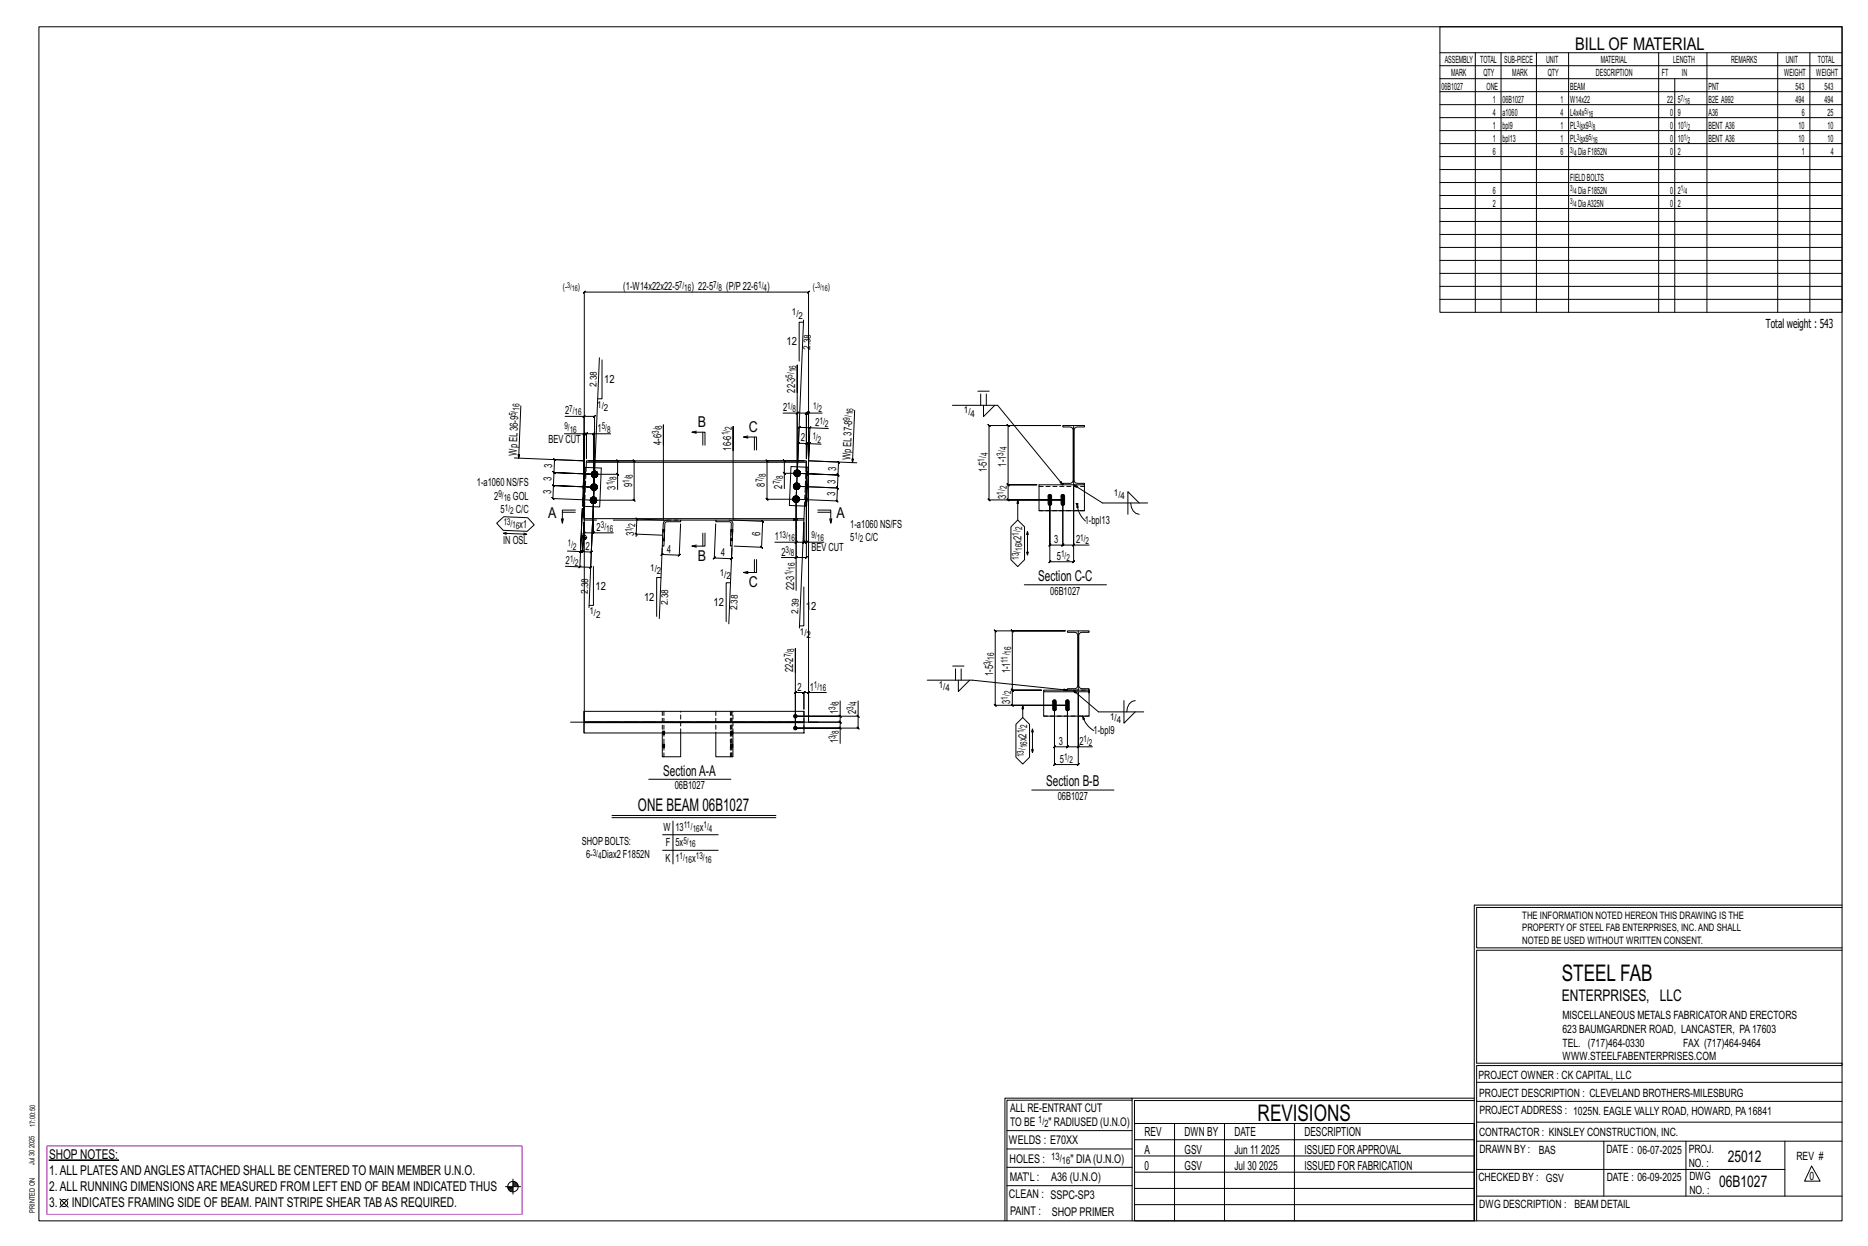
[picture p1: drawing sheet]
<svg xmlns="http://www.w3.org/2000/svg" width="914mm" height="610mm" viewBox="0 0 914 610" stroke-linecap="round" stroke-linejoin="round" font-family="sans-serif">
<g fill="#000" stroke="#000" stroke-width=".49">
<path d="M513 242h2v4a.9 .9 0 0 1-1 1 .9 .9 0 0 1-1-1zM520 242h1v4a.9 .9 0 0 1-1 1 .9 .9 0 0 1-1-1zM516 343h1v4a.9 .9 0 0 1-1 1 .9 .9 0 0 1-1-1zM522 343h1v4a.9 .9 0 0 1 0 1 .9 .9 0 0 1-1-1zM324 364v2zM24 568h34z"/>
<circle cx="389" cy="350" r=".9"/>
<circle cx="389" cy="356" r=".9"/>
</g>
<g fill="none" stroke="#000" stroke-width=".49">
<path d="M19 13h883v584h-883zM705 13h197v140h-197zM705 26h197M705 32h197M705 39h197M722 26v127M735 26v127M752 26v127M768 26v127M812 26v127M820 39v114M836 26v127"/>
<path d="M870 26v127M886 26v127M705 45h197M705 51h197M705 58h197M705 64h197M705 70h197M705 77h197M705 83h197M705 89h197M705 96h197M705 102h197"/>
<path d="M705 108h197M705 115h197M705 121h197M705 127h197M705 134h197M393 158h-2v19M393 157l-3 87M705 140h197M705 146h197M293 175l-5 122M295 176v19h-2M255 199l-1 25"/>
<path d="M390 192v-13v53M466 198h22l32 39-1-1 1 1h-11v13h22v-13M479 191h5M480 193v5M481 198v6l6-6M483 193v5M277 204h9v49v-41h-10M285 213l1-1zM285 204l1-1zM286 212h1v1l1-1h-1v12v-12v1l1-1h-1h4M286 204h5l1-1-1 1v28M291 212l-1 1z"/>
<path d="M299 212h-8v33l-20-1-1-1 1 1v-6l-1-1 1 1h20h-20l-1-1 1 1v-7l1 1-1-1 20 1-20-1 1 1-1-1v-6h1l-1-1v1h15l-34-1M325 218v-10v46M341 212l-2-1h6v7M341 211h-2M344 211v7M366 214h-2h6v6M366 213l-2 1M369 214v6M383 202h7v30M390 202h5l-1 1 1-1v22M391 202l-1 1zM396 218l1-1z"/>
<path d="M396 202l-1 1zM396 202h-1l-1 1 1-1v22M396 210l1-1zM396 217h-1h1l-1 1v-1v7M396 209h-5h1l-1 1v-1l-1 35v29h-7M402 202h-6v23M405 210l-9-1v16v-8h6M418 201l-1 25M484 208h35h-26l1 1-1-1v29l1 1-1-1h15h-15l1 1-1-1v8v-1l1 1h-1h27h-36h1l-1-1v1v-37l1 1zM520 208h11v1h-4l-1 1v25l1 1h4v1h-11v-1h4l1-1v-25l-1-1h-4zM286 229h1l-1 19h-1zM287 229h7v19h-8"/>
<path d="M287 226v3M287 225h108v1h-108zM289 238h1M290 232h.1M290 231v1M290 239v1M290 238l-1 1M290 238v-1l-1 1 1 1M290 233h.1M290 232v1M290 239l1 1M290 232v-1v1v1v-1"/>
<path d="M290 237h.1M290 233l1 1M290 231h.1M291 233h1M291 238l-2 32h1l-1 1v-1h-4l1-1-1 1 1-14-1 14 1-1-1 1h-1M291 237l-1 1M291 237h1v1M291 232h11v8M291 231h-1M291 231h1M291 232l-2 46 1-1-1 1-5-1M291 237l1 1v1"/>
<path d="M291 237h-1M291 231l2 1-1 1M292 239l-1 1v-1M292 231h-1M292 239h.1M292 233h-1M292 238l-1 1M292 237v1M292 232v1M292 232l-1 1M292 231v1M292 238h.1"/>
<path d="M292 231l1 1M302 232l1 1zM302 232v-7l1 1-1-1h-14h22l1 1-1-1v20v-1l1 1h-1h-19v16h9M359 220v-11v45l14 1 1 1-1-1v13l-1-1 1 1-14-1M383 231l1 1zM384 232v-7v1l-1-1h1h10h-19l1 1-1-1v19l1 1-1-1h15v45M388 238h1M389 237v1M389 232h.1M389 231v1M389 239h.1M389 238h.1"/>
<path d="M389 238v-1l-1 1 1 1v-1M389 233h1M389 239h1M389 231v-1v2v1v-1M389 237h.1M390 232v1M390 239h1M390 230h-1M390 233h1M390 236l-1 1M390 237h1M390 230v1"/>
<path d="M390 231l1-1v1M390 232h-6v7M390 237l1 1M391 237h-1M391 231l1 1M391 239h-1M391 230l-1 1M391 238v1M391 232v1h-1M391 238l-1 1M391 237v1M391 232h1l-1 1"/>
<path d="M391 232v1M391 230l1 1h-1M392 231v1M395 226v3M395 224v-7h1l-1 1v-1h-4v-1l-1 1h1l-1 15M395 229h1l-1 19h-1zM395 229l-8-1-1 19 8 1M396 225l14 1 1 1-1-1v6l1 1-1-1h-20h20l1 1-1-1v7l-1-1 1 1-20-1 20 1-1-1 1 1v6h-1l1 1v-1l-20-1M396 225l23 1M526 237l14 9h22M243 256l4-3h11l4 4-4 3-12-1zM275 254v2"/>
<path d="M275 251h7M282 250h-7v6l1-2M286 248v6M289 245h.1M289 244v1M289 246h1M290 244h-1v1v1l1-1M290 245l1 1M290 243l-1 1M290 246h1M291 243l-1 1M291 244v-1l1 1h-1"/>
<path d="M291 244l1 1M291 245l1 1h-1M291 245h1v1M292 245l-1 1M292 244h-1M292 244v1M300 254h27M325 259h.1M325 254h-13l-1-1 1 1-1 7M325 255l2-1h6v1h-6l-1 1-1 11h-1l1-11zM333 256v16v-1l-1 1h1l-9-1h1l-1 1v-1v-3M333 254h17"/>
<path d="M350 256v17h-1h1h8v1l1-1h-1v-5M350 254h7l2 1-1 12v-11l-1-1h-7zM358 259h.1M359 259h.1M388 244h1M388 254h.1M389 245v1M389 244l-1 1M389 244v-1l-1 1 1 1M389 245l1 1M389 243h.1M390 243l-1 1"/>
<path d="M390 243h1l-1 1M390 244v21h-11M390 243l1 1v1M390 254h.1M390 243h-1M390 245h1l-1 1v-1M391 245h.1M391 244l-1 1M391 243v1M391 244h.1M394 254l-3 53M394 254h-108h6"/>
<path d="M394 248v6h-37M400 250h7v6v-2M400 251h7M406 254l1 2M498 254l4 4v16l-4 3-3-3v-16zM498 245v9M527 246v1M527 247l1 1h-1zM527 247a12 12 0 0 0 4 8M527 247h1M553 246a5 5 0 0 0 5 6M558 246l-6-5v11"/>
<path d="M246 261h12l-2 1M248 260l-2 1h2M256 261h2M278 270h6l1-21-1 28h-7M283 278l1-1zM284 270l1-1zM284 263h3M285 262v1M286 262v1M286 263v1M287 263v1M287 263h.1"/>
<path d="M290 261l1-1zM290 277v19h-2M291 261h-5v-1l-1 1h1v-5v8M311 261l1 1zM324 267l-1 36M324 264v1M324 262l-13-1v2M325 265h.1M341 267h-2M344 261v6M345 261v6h-6l2 1M358 264h.1"/>
<path d="M358 267l-1 38M358 265h.1M366 280h-2M369 274v6M370 274v6h-6l2 1M390 265l-1 1 1-1zM390 265h4l-1 1 1-1v-9v9l-1 1 1-1h1M390 272l-1 1zM395 265l-1 1zM403 265h-8v-38v46v-1l-1 1h1h-5M502 262l1-2v2M503 260v12l-1-2"/>
<path d="M503 270v2M526 267v-1l-1 1zM526 267h-6l1-1-1 1v-22v22l1-1-1 1h-6v-1l-1 1h1v-22v30h-1l1-1v1h12h-1l1-1v1v-37v29h7M324 283h-3v19M358 285h-3v19M393 287v19h-2M501 286h41M487 308v1h34h-25l-1-1 1 1v29l-1-1 1 1h14h-14l-1-1 1 1v7h-1l1 1v-1h27h-36l1 1-1-1v-36h1zM523 309h10h-4l-1 2v24l1 2h4v1h-10v-1h4l1-2v-24l-1-2h-4zM389 329v-12v39v-17l1-1-1 1h5h-1l1-1v1v8v-8h-1l1-1v1h2M396 339v-1l-1 1zM405 339h-9v14"/>
<path d="M454 333h22l47 5h-12l22 1v-1v12h-22v-12M466 326h6M468 327v6M469 333v5l6-5M471 327v6M525 338l13 10h22M286 348v5M286 353v-210l1-1-1 1h110h-1l1-1v1v210M286 353h108v1h-108zM286 354v5h108v-5M324 359v11h9v-11M350 359v11h9v-11"/>
<path d="M394 353v-5h-108v11M396 353h15l1 1-1-1v3M411 350l1 1zM411 356l1 1zM411 343v7h-22h31v-7M411 350v3l1 1-1-1h-15M420 350l1 1zM420 350v6l1 1-1-1h-31h22v8M497 354l4-3 3 3v16l-3 4-4-4zM501 345v6M505 358v-1l1 1M505 357v11l1-1"/>
<path d="M530 350l1 2h-1zM530 350a12 12 0 0 0 5 7M550 343v11l6-6M556 343a5 5 0 0 0-4 5M505 367v1M528 365l-1 1zM528 365h-5l-1 1 1-1v-20v20l-1 1 1-1h-7h1l-1 1v-1v-20v29v1l1-1h-1h12l-1 1 1-1v-35v26h7M300 399h80M318 381h40M505 387h40M300 400h80M324 408h28"/>
<path d="M324 416h28M329 402v21M722 443v154M722 443h180M902 444h-179v20h179M902 465h-179v55h179v1h-179v76M554 538h-61v59M554 537h168M722 538h-167v13M723 539h179M723 530h179M493 553h61"/>
<path d="M555 550h167v47h-167zM555 558h167M575 550v47M599 550v47M634 550v47M723 549h179M723 558h179M785 558v27M825 558v27M874 558v27M251 577v7M251 579h2"/>
<path d="M251 580h3M251 578h2M493 571h61M493 562h61M555 573h167M555 566h167M723 572h151M887 570l4 8h-8zM29 587l4 4M33 587l-4 4M247 581h8M249 581h2"/>
<path d="M249 582h2M250 583h1M492 597v-60h62v60M493 580h61M555 589h167M555 581h167M723 585h179"/>
<circle cx="286" cy="263" r="1.2"/>
<circle cx="31" cy="589" r="1.8"/>
<circle cx="251" cy="581" r="2.6"/>
</g>
<path d="M23 561h233v33h-233z" fill="none" stroke="#f0f" stroke-width=".5"/>
<g fill="none" stroke="#000" stroke-width=".49" stroke-dasharray="2 1.4">
<path d="M285 239h1zM285 239h.1M285 238l1 1M285 238h1M286 238h.1M286 237h.1M286 233h.1M286 233v-1M286 232v1M286 232h.1M286 231v1M286 231h.1"/>
<path d="M286 239l-1-1 1 1M287 229l-1 19M289 238v1zM289 238l1-1-1 1 1 2-1-2h1M289 238h.1M289 239l1 1zM289 239l1-1M289 238h1M289 232l1 1zM290 232v1zM290 232v-1v1v1v-1M290 231l-1 1z"/>
<path d="M290 233h.1M290 233v-1M290 231v1M290 237l-1 1zM290 240h.1M290 237h.1M290 239v1zM290 239v1M290 239h.1M290 238v-1M290 231h.1M290 233v1z"/>
<path d="M290 238v1zM290 240h2zM290 237h2zM290 238v-1l-1 1v1h1h-1h1M290 238h.1M290 232l1 1M290 232l1-1M290 240h1zM290 237h1zM290 232h.1M290 233h2zM290 231h2z"/>
<path d="M290 231v1v-1v2M290 232l1 1zM290 232l1-1zM290 239l1 1h-1h1h-1zM290 239h1zM290 238h1zM290 234h1zM290 231l1-1zM291 233v1l-1-1 1 1-1-1zM291 233h.1M291 231h.1M291 237h-1h1h-1h1"/>
<path d="M291 240h.1M291 239v1M291 239h.1M291 238h.1M291 237h.1M291 231h-1h1h-1h1M291 234h1zM291 234l1-1zM291 234l1-1M291 233h1M291 231h1h-1h1h-1zM291 230l1 1z"/>
<path d="M291 239h1M291 237l1 1M291 240l1-1zM291 240l1-1M291 237h1zM291 237h1M291 240h1zM291 233l1-1zM291 231l1 1zM291 231h1M291 238h1zM292 237v1z"/>
<path d="M292 238l-1 1zM292 233h.1M292 231h.1M292 234v-1zM292 239h.1M292 238v-1M292 232h.1M292 231l1 1zM292 239v-1M292 237v1v1M292 232v1M292 232v-1"/>
<path d="M292 233v-1M292 231v2M292 231h1zM292 238h.1M292 239v1zM292 238v2zM292 238v1zM292 231l1 1M293 233h-1zM293 231v1zM293 232l-1 1zM293 232v1z"/>
<path d="M388 238v1zM388 238h1zM388 238l1-1-1 1 1 1-1-1h1M388 237v1zM388 239h1zM389 238h.1M389 237v1M389 232h.1M389 232v-2v2v1v-1M389 231v1zM389 232v1zM389 231v1"/>
<path d="M389 237h-1zM389 239h.1M389 237v-1zM389 237h.1M389 238l1 1M389 238l1-1M389 230v1zM389 233h1zM389 230h1zM389 233h1M389 230h1M389 239h2z"/>
<path d="M389 237h2zM389 237l-1 1 1-1v1v1v-1v1M389 238l1 1zM389 238l1-1zM389 232l1 1M389 231h1M389 239h1zM389 236h1zM389 232h1zM389 233h2zM389 230h2zM390 231l-1-1v2v-1v1v1v-1v1l1-1"/>
<path d="M390 231l-1 1zM390 232h.1M390 231h.1M390 239h-1h1h-1zM390 239h.1M390 237h.1M390 233h.1M390 230h.1M390 236l-1 1 1-1-1 1h1M390 239h1zM390 239h1M390 236l1 1-1-1 1 1h-1z"/>
<path d="M390 236h1zM390 230v1M390 233h1zM390 233h1M390 232h1zM390 231h1zM390 230h1h-1h1v1zM390 230h1zM390 239l1-1zM390 237l1 1zM390 237h1M391 239h.1"/>
<path d="M391 237h.1M391 236v1zM391 233v-1M391 232h.1M391 231h.1M391 238h.1M391 237v1zM391 233h.1M391 230h.1M391 238v1M391 238v-1M391 231v1z"/>
<path d="M391 230l1 2zM391 239v-1M391 237v1M391 232h1l-1 1M391 231h1l-1-1M391 230v1l1 1M391 230l1 1zM391 237l1 1zM391 238v1zM392 238l-1 1zM392 231v1zM392 231v1"/>
<path d="M392 232l-1 1zM392 232h.1M395 238v-1M395 237h.1M395 231l1 1-1-1M395 231h1zM395 239h.1M395 238h.1M395 237v1M395 233h.1M396 232h-1M396 231h-1"/>
<path d="M396 231h.1M509 238h22M285 245h1zM285 245h.1M285 245h1M285 244h1M286 245h-1h1M289 245h.1M289 245l1-2-1 2 1 1-1-1M289 244v1zM289 245v1zM289 244v1"/>
<path d="M289 244h.1M289 246h1zM289 244l1-1zM289 246h1M289 244l1-1M290 245v1M290 244h.1M290 245h.1M290 246h1zM290 243h1zM290 244h-1v1v-1v1v1v-1v1l1-1M290 244v1z"/>
<path d="M290 246h1h-1h1h-1zM290 245l1 1zM290 244h1zM291 243h-1h1h-1l1 1M291 246h.1M291 246v-1zM291 244h.1M291 243v1zM291 243h.1M291 246v-1M291 245h.1M291 246h1z"/>
<path d="M291 246h1M291 243l1 1zM291 243l1 1M291 244v1zM291 243l1 2zM291 245h1v1M291 244h1M292 246v-1M292 244h-1l1 1M292 244h.1M292 244v1zM292 244v1"/>
<path d="M292 245v1zM292 245l-1 1zM292 245h.1M325 260h.1M325 259h.1M327 254h6M359 260l-1-1M359 259h-1M359 259h.1M388 244v1zM388 244l1-1-1 1 1 2-1-2h1M388 244h.1"/>
<path d="M388 245h1zM388 245l1-1M388 244h1M388 254h1M388 254h.1M389 254h-1M389 243l-1 1zM389 245v1zM389 243h.1M389 245v1M389 254h.1M389 245h.1"/>
<path d="M389 244v-1M389 244v1zM389 246h1zM389 243h1zM389 244v-1l-1 1v1h1h-1h1M389 244h.1M389 245l1 1h-1h1h-1zM389 245h1zM389 244l1-1zM389 254h1M390 254h.1M390 243h-1h1h-1h1"/>
<path d="M390 246h.1M390 245v1M390 245h.1M390 243v1zM390 243h.1M390 244h.1M390 243v1M390 246l1-1zM390 246l1-1M390 243h1zM390 243h1M390 243l1 1z"/>
<path d="M390 244v1zM391 245h.1M391 244v-1M391 245v-1M391 243l-1 1 1 1M391 243v1zM391 244h.1M391 244l-1 2zM391 244v1zM394 248l1-19M394 244h1h-1M394 244h1z"/>
<path d="M395 245h-1M395 244h-1M395 244h.1M513 243a.9 .9 0 0 1 1-1 .9 .9 0 0 1 1 1M515 246a.9 .9 0 0 1-1 1 .9 .9 0 0 1-1-1M519 243a.9 .9 0 0 1 1-1 .9 .9 0 0 1 1 1M521 246a.9 .9 0 0 1-1 1 .9 .9 0 0 1-1-1M531 250h-22M324 264h.1M324 264l1 1M324 265h1M324 264h1"/>
<path d="M324 260h1M325 264v-4h-1v4h1M358 264h.1M358 264v1M358 260v4l1-4h-1M523 338h10M324 348v11M324 359v-1l1 1M324 358h1M324 358h1v1h-1M325 348v22M325 359v-1"/>
<path d="M325 359h.1M325 359h-1M333 359v-11M350 348v11M358 348v22M358 358h1M358 358v1zM358 358h1v1h-1M358 359v-1M358 359h.1M359 359h-1M359 359v-11"/>
<path d="M394 348v11M515 343a.9 .9 0 0 1 1-1 .9 .9 0 0 1 1 1M517 347a.9 .9 0 0 1-1 1 .9 .9 0 0 1-1-1M522 343a.9 .9 0 0 1 1-1 .9 .9 0 0 1 0 1M523 347a.9 .9 0 0 1 0 1 .9 .9 0 0 1-1-1M533 350h-22M324 365h1M324 364h1M324 364h1v2h-1M325 365v-1M325 366v-1M325 366h-1"/>
<path d="M325 365h-1M358 365h1M358 364h1M358 364v2zM358 364h1v2h-1M358 370v-22M358 365v-1M358 366v-1M359 366h-1M359 365h-1"/>
</g>
<path d="M279 353h124" fill="none" stroke="#000" stroke-width=".49" stroke-dasharray="6.8 1 0 1"/>
<path d="M526 208v29M528 309v29" fill="none" stroke="#000" stroke-width=".49" stroke-dasharray="5.8 1 1 1"/>
<g font-size="11.2">
<text x="764" y="480">STEEL FAB</text>
<text x="616" y="548">REVISIONS</text>
</g>
<g font-size="8.6">
<text x="771" y="24">BILL OF MATERIAL</text>
<text x="312" y="397">ONE BEAM 06B1027</text>
</g>
<g font-size="7.9">
<text x="765" y="490">ENTERPRISES, LLC</text>
<text x="846" y="569">25012</text>
<text x="842" y="581">06B1027</text>
</g>
<g font-size="7.3">
<text x="342" y="209">B</text>
<text x="367" y="211">C</text>
<text x="268" y="253">A</text>
<text x="409" y="253">A</text>
<text x="342" y="274">B</text>
<text x="367" y="287">C</text>
<text x="508" y="284">Section C-C</text>
<text x="325" y="380">SectionA-A</text>
<text x="512" y="385">Section B-B</text>
</g>
<g font-size="6.6">
<text x="24" y="567">SHOP NOTES:</text>
<text x="24" y="575">1.ALL PLATESANDANGLESATTACHED SHALL BE CENTERED TO MAIN MEMBER U.N.O.</text>
<text x="24" y="583">2.ALL RUNNING DIMENSIONSARE MEASURED FROM LEFT END OF BEAM INDICATED THUS</text>
<text x="24" y="591">3.</text>
<text x="35" y="591">INDICATES FRAMING SIDE OF BEAM. PAINT STRIPE SHEAR TABAS REQUIRED.</text>
</g>
<g font-size="6.1">
<text x="864" y="161">Total weight : 543</text>
<text x="560" y="556">REV</text>
<text x="580" y="556">DWN BY</text>
<text x="604" y="556">DATE</text>
<text x="639" y="556">DESCRIPTION</text>
<text x="560" y="564">A</text>
<text x="580" y="564">GSV</text>
<text x="604" y="564">Jun 11</text>
<text x="617" y="564">2025</text>
<text x="639" y="564">ISSUED FORAPPROVAL</text>
<text x="560" y="572">0</text>
<text x="580" y="572">GSV</text>
<text x="604" y="572">Jul 30</text>
<text x="616" y="572">2025</text>
<text x="639" y="572">ISSUED FOR FABRICATION</text>
</g>
<g font-size="5.9">
<text x="494" y="560">WELDS : E70XX</text>
<text x="494" y="569">HOLES :</text>
<text x="524" y="569">&quot; DIA(U.N.O)</text>
<text x="494" y="578">MAT'L :</text>
<text x="515" y="578">A36 (U.N.O)</text>
<text x="494" y="586">CLEAN : SSPC-SP3</text>
<text x="495" y="595">PAINT :</text>
<text x="515" y="595">SHOP PRIMER</text>
</g>
<g font-size="5.8">
<text x="494" y="544">ALL RE-ENTRANT CUT</text>
<text x="494" y="551">TO BE</text>
<text x="513" y="551">&quot; RADIUSED (U.N.O)</text>
</g>
<g font-size="5.6">
<text x="765" y="499">MISCELLANEOUS METALS FABRICATORAND ERECTORS</text>
<text x="765" y="505">623 BAUMGARDNER ROAD, LANCASTER, PA17603</text>
<text x="765" y="512">TEL. (717)464-0330</text>
<text x="824" y="512">FAX (717)464-9464</text>
<text x="765" y="519">WWW.STEELFABENTERPRISES.COM</text>
<text x="724" y="528">PROJECT OWNER : CK CAPITAL, LLC</text>
<text x="724" y="537">PROJECT DESCRIPTION : CLEVELAND BROTHERS-MILESBURG</text>
<text x="724" y="545">PROJECTADDRESS : 1025N. EAGLE VALLY ROAD, HOWARD, PA16841</text>
<text x="724" y="556">CONTRACTOR : KINSLEY CONSTRUCTION, INC.</text>
<text x="724" y="564">DRAWN BY :</text>
<text x="753" y="564">BAS</text>
<text x="786" y="564">DATE : 06-07-2025</text>
<text x="827" y="564">PROJ.</text>
<text x="879" y="568">REV #</text>
<text x="827" y="571">NO. :</text>
<text x="724" y="578">CHECKED BY : GSV</text>
<text x="787" y="578">DATE : 06-09-2025</text>
<text x="827" y="578">DWG</text>
<text x="886" y="578">0</text>
<text x="827" y="584">NO. :</text>
<text x="724" y="591">DWG DESCRIPTION : BEAM DETAIL</text>
</g>
<g font-size="5.5">
<text x="305" y="142">(1-W14x22x22-5</text>
<text x="338" y="142">) 22-5</text>
<text x="356" y="142">(P/P22-6</text>
<text x="375" y="142">)</text>
<text x="385" y="169">12</text>
<text x="296" y="187">12</text>
<text x="389" y="192" transform="rotate(-90 389 192)">22-3</text>
<text x="277" y="203">2</text>
<text x="383" y="201">2</text>
<text x="399" y="208" transform="rotate(2 399 208)">2</text>
<text x="292" y="211">1</text>
<text x="392" y="216" transform="rotate(2 392 216)">2</text>
<text x="269" y="217">BEV CUT</text>
<text x="324" y="218" transform="rotate(-90 324 218)">4-6</text>
<text x="358" y="220" transform="rotate(-90 358 220)">16-6</text>
<text x="253" y="223" transform="rotate(-88 253 223)">WpEL36-9</text>
<text x="416" y="225" transform="rotate(-88 416 225)">WpEL37-8</text>
<text x="270" y="229" transform="rotate(-88 270 229)">3</text>
<text x="409" y="230" transform="rotate(-88 409 230)">3</text>
<text x="483" y="231" transform="rotate(-90 483 231)">1-5</text>
<text x="492" y="228" transform="rotate(-90 492 228)">1-1</text>
<text x="233" y="238">1-a1060 NS/FS</text>
<text x="270" y="235" transform="rotate(-88 270 235)">3</text>
<text x="301" y="240" transform="rotate(-90 301 240)">3</text>
<text x="309" y="238" transform="rotate(-90 309 238)">9</text>
<text x="374" y="238" transform="rotate(-90 374 238)">8</text>
<text x="383" y="239" transform="rotate(-90 383 239)">2</text>
<text x="409" y="237" transform="rotate(-88 409 237)">3</text>
<text x="242" y="245">2</text>
<text x="251" y="245">GOL</text>
<text x="270" y="242" transform="rotate(-88 270 242)">3</text>
<text x="409" y="243" transform="rotate(-88 409 243)">3</text>
<text x="492" y="244" transform="rotate(-90 492 244)">3</text>
<text x="245" y="251">5</text>
<text x="253" y="251">C/C</text>
<text x="531" y="256">1-bpl13</text>
<text x="254" y="258" transform="rotate(2 254 258)">x1</text>
<text x="292" y="260">2</text>
<text x="310" y="262" transform="rotate(-88 310 262)">3</text>
<text x="372" y="262" transform="rotate(-88 372 262)">6</text>
<text x="416" y="258">1-a1060 NS/FS</text>
<text x="246" y="266">IN OSL</text>
<text x="287" y="269" transform="rotate(2 287 269)">2</text>
<text x="379" y="264">1</text>
<text x="397" y="270">BEV CUT</text>
<text x="416" y="265">5</text>
<text x="424" y="265">C/C</text>
<text x="500" y="266" transform="rotate(-90 500 266)">x2</text>
<text x="516" y="266">3</text>
<text x="527" y="266">2</text>
<text x="326" y="270" transform="rotate(2 326 270)">4</text>
<text x="353" y="272" transform="rotate(2 353 272)">4</text>
<text x="383" y="272">2</text>
<text x="517" y="274">5</text>
<text x="277" y="276" transform="rotate(2 277 276)">2</text>
<text x="292" y="288">12</text>
<text x="315" y="294">12</text>
<text x="389" y="289" transform="rotate(-90 389 289)">22-3</text>
<text x="514" y="291">06B1027</text>
<text x="349" y="296">12</text>
<text x="395" y="298">1</text>
<text x="397" y="298">2</text>
<text x="388" y="329" transform="rotate(-90 388 329)">22-2</text>
<text x="495" y="329" transform="rotate(-90 495 329)">1-1</text>
<text x="486" y="331" transform="rotate(-90 486 331)">1-5</text>
<text x="390" y="338">2</text>
<text x="396" y="338">1</text>
<text x="495" y="344" transform="rotate(-90 495 344)">3</text>
<text x="410" y="349" transform="rotate(-90 410 349)">1</text>
<text x="419" y="349" transform="rotate(-90 419 349)">2</text>
<text x="535" y="359">1-bpl9</text>
<text x="410" y="364" transform="rotate(-90 410 364)">1</text>
<text x="502" y="363" transform="rotate(-90 502 363)">x2</text>
<text x="518" y="364">3</text>
<text x="528" y="364">2</text>
<text x="519" y="373">5</text>
<text x="330" y="386">06B1027</text>
<text x="518" y="391">06B1027</text>
<text x="325" y="406">W</text>
<text x="331" y="406">13</text>
<text x="343" y="406">x</text>
<text x="285" y="413">SHOPBOLTS:</text>
<text x="287" y="420">6-</text>
<text x="295" y="420">Diax2 F1852N</text>
<text x="326" y="414">F</text>
<text x="331" y="414">5x</text>
<text x="326" y="422">K</text>
<text x="331" y="422">1</text>
<text x="339" y="422">x</text>
</g>
<g font-size="5">
<text x="745" y="450">THE INFORMATION NOTED HEREON THIS DRAWING IS THE</text>
<text x="745" y="456">PROPERTY OF STEEL FAB ENTERPRISES, INC.AND SHALL</text>
<text x="745" y="462">NOTED BE USED WITHOUT WRITTEN CONSENT.</text>
<text x="508" y="550">1/</text>
<text x="511" y="551">2</text>
<text x="515" y="568">13/</text>
<text x="520" y="570">16</text>
</g>
<g font-size="4.9">
<text x="707" y="31">ASSEMBLY</text>
<text x="725" y="31">TOTAL</text>
<text x="736" y="31">SUB-PIECE</text>
<text x="757" y="31">UNIT</text>
<text x="784" y="31">MATERIAL</text>
<text x="819" y="31">LENGTH</text>
<text x="847" y="31">REMARKS</text>
<text x="874" y="31">UNIT</text>
<text x="890" y="31">TOTAL</text>
<text x="710" y="37">MARK</text>
<text x="726" y="37">QTY</text>
<text x="740" y="37">MARK</text>
<text x="758" y="37">QTY</text>
<text x="781" y="37">DESCRIPTION</text>
<text x="814" y="37">FT</text>
<text x="823" y="37">IN</text>
<text x="873" y="37">WEIGHT</text>
<text x="889" y="37">WEIGHT</text>
<text x="706" y="44">06B1027</text>
<text x="728" y="44">ONE</text>
<text x="769" y="44">BEAM</text>
<text x="836" y="44">PNT</text>
<text x="879" y="44">543</text>
<text x="893" y="44">543</text>
<text x="731" y="50">1</text>
<text x="736" y="50">06B1027</text>
<text x="764" y="50">1</text>
<text x="769" y="50">W14x22</text>
<text x="816" y="50">22</text>
<text x="821" y="50">5</text>
<text x="836" y="50">B2E A992</text>
<text x="879" y="50">494</text>
<text x="893" y="50">494</text>
<text x="731" y="57">4</text>
<text x="736" y="57">a1060</text>
<text x="764" y="57">4</text>
<text x="769" y="57">L4x4x</text>
<text x="818" y="57">0</text>
<text x="821" y="57">9</text>
<text x="836" y="57">A36</text>
<text x="882" y="57">6</text>
<text x="895" y="57">25</text>
<text x="731" y="63">1</text>
<text x="736" y="63">bpl9</text>
<text x="764" y="63">1</text>
<text x="769" y="63">PL x9</text>
<text x="818" y="63">0</text>
<text x="821" y="63">10</text>
<text x="836" y="63">BENT A36</text>
<text x="880" y="63">10</text>
<text x="895" y="63">10</text>
<text x="731" y="69">1</text>
<text x="736" y="69">bpl13</text>
<text x="764" y="69">1</text>
<text x="769" y="69">PL x9</text>
<text x="818" y="69">0</text>
<text x="821" y="69">10</text>
<text x="836" y="69">BENT A36</text>
<text x="880" y="69">10</text>
<text x="895" y="69">10</text>
<text x="731" y="76">6</text>
<text x="764" y="76">6</text>
<text x="772" y="76">DiaF1852N</text>
<text x="818" y="76">0</text>
<text x="821" y="76">2</text>
<text x="882" y="76">1</text>
<text x="896" y="76">4</text>
<text x="769" y="88">FIELDBOLTS</text>
<text x="731" y="95">6</text>
<text x="772" y="95">DiaF1852N</text>
<text x="818" y="95">0</text>
<text x="821" y="95">2</text>
<text x="731" y="101">2</text>
<text x="772" y="101">DiaA325N</text>
<text x="818" y="101">0</text>
<text x="821" y="101">2</text>
</g>
<g font-size="4.7">
<text x="276" y="142">(-</text>
<text x="283" y="142">)</text>
<text x="332" y="141">7/</text>
<text x="335" y="142">16</text>
<text x="349" y="141">7/</text>
<text x="352" y="142">8</text>
<text x="371" y="141">1/</text>
<text x="374" y="142">4</text>
<text x="398" y="142">(-</text>
<text x="405" y="142">)</text>
<text x="388" y="154">1/</text>
<text x="391" y="156">2</text>
<text x="397" y="171" transform="rotate(-88 397 171)">2.38</text>
<text x="388" y="185" transform="rotate(-90 388 185)">5/</text>
<text x="390" y="182" transform="rotate(-90 390 182)">16</text>
<text x="292" y="189" transform="rotate(-88 292 189)">2.38</text>
<text x="253" y="204" transform="rotate(-88 253 204)">5/</text>
<text x="254" y="201" transform="rotate(-88 254 201)">16</text>
<text x="279" y="201">7/</text>
<text x="281" y="203">16</text>
<text x="292" y="199">1/</text>
<text x="296" y="201">2</text>
<text x="385" y="200">1/</text>
<text x="388" y="202">8</text>
<text x="398" y="200">1/</text>
<text x="401" y="202">2</text>
<text x="418" y="203" transform="rotate(-88 418 203)">16</text>
<text x="472" y="202">1/</text>
<text x="475" y="204">4</text>
<text x="276" y="210">9/</text>
<text x="295" y="210">5/</text>
<text x="324" y="210" transform="rotate(-90 324 210)">8</text>
<text x="401" y="207" transform="rotate(2 401 207)">1/</text>
<text x="404" y="209" transform="rotate(2 404 209)">2</text>
<text x="416" y="206" transform="rotate(-88 416 206)">9/</text>
<text x="279" y="212">16</text>
<text x="297" y="212">8</text>
<text x="322" y="212" transform="rotate(-90 322 212)">3/</text>
<text x="357" y="213" transform="rotate(-90 357 213)">1/</text>
<text x="358" y="210" transform="rotate(-90 358 210)">2</text>
<text x="398" y="215" transform="rotate(2 398 215)">1/</text>
<text x="400" y="217" transform="rotate(2 400 217)">2</text>
<text x="493" y="220" transform="rotate(-90 493 220)">4</text>
<text x="482" y="226" transform="rotate(-90 482 226)">1/</text>
<text x="484" y="223" transform="rotate(-90 484 223)">4</text>
<text x="491" y="223" transform="rotate(-90 491 223)">3/</text>
<text x="310" y="234" transform="rotate(-90 310 234)">8</text>
<text x="375" y="233" transform="rotate(-90 375 233)">8</text>
<text x="300" y="237" transform="rotate(-90 300 237)">1/</text>
<text x="302" y="235" transform="rotate(-90 302 235)">8</text>
<text x="308" y="236" transform="rotate(-90 308 236)">1/</text>
<text x="373" y="236" transform="rotate(-90 373 236)">7/</text>
<text x="382" y="237" transform="rotate(-90 382 237)">7/</text>
<text x="383" y="234" transform="rotate(-90 383 234)">8</text>
<text x="493" y="239" transform="rotate(-90 493 239)">2</text>
<text x="244" y="243">9/</text>
<text x="247" y="245">16</text>
<text x="491" y="242" transform="rotate(-90 491 242)">1/</text>
<text x="545" y="243">1/</text>
<text x="549" y="244">4</text>
<text x="247" y="250">1/</text>
<text x="250" y="251">2</text>
<text x="246" y="257" transform="rotate(2 246 257)">13/</text>
<text x="311" y="258" transform="rotate(-88 311 258)">2</text>
<text x="251" y="259" transform="rotate(2 251 259)">16</text>
<text x="294" y="258">3/</text>
<text x="297" y="260">16</text>
<text x="309" y="260" transform="rotate(-88 309 260)">1/</text>
<text x="381" y="263">13/</text>
<text x="397" y="263">9/</text>
<text x="418" y="263">1/</text>
<text x="499" y="262" transform="rotate(-90 499 262)">1/</text>
<text x="500" y="260" transform="rotate(-90 500 260)">2</text>
<text x="278" y="267" transform="rotate(2 278 267)">1/</text>
<text x="280" y="269" transform="rotate(2 280 269)">2</text>
<text x="386" y="265">16</text>
<text x="400" y="265">16</text>
<text x="421" y="265">2</text>
<text x="500" y="269" transform="rotate(-90 500 269)">16</text>
<text x="529" y="264">1/</text>
<text x="531" y="266">2</text>
<text x="279" y="275" transform="rotate(2 279 275)">1/</text>
<text x="385" y="271">3/</text>
<text x="387" y="272">8</text>
<text x="499" y="274" transform="rotate(-90 499 274)">13/</text>
<text x="519" y="273">1/</text>
<text x="522" y="274">2</text>
<text x="281" y="277" transform="rotate(2 281 277)">2</text>
<text x="318" y="279">1/</text>
<text x="322" y="281">2</text>
<text x="352" y="282">1/</text>
<text x="387" y="282" transform="rotate(-90 387 282)">1/</text>
<text x="389" y="279" transform="rotate(-90 389 279)">16</text>
<text x="356" y="283">2</text>
<text x="288" y="290" transform="rotate(-88 288 290)">2.38</text>
<text x="327" y="296" transform="rotate(-88 327 296)">2.38</text>
<text x="361" y="299" transform="rotate(-88 361 299)">2.38</text>
<text x="289" y="301">1/</text>
<text x="292" y="302">2</text>
<text x="391" y="300" transform="rotate(-88 391 300)">2.39</text>
<text x="392" y="311">1/</text>
<text x="395" y="312">2</text>
<text x="387" y="322" transform="rotate(-90 387 322)">7/</text>
<text x="389" y="319" transform="rotate(-90 389 319)">8</text>
<text x="487" y="323" transform="rotate(-90 487 323)">16</text>
<text x="495" y="320" transform="rotate(-90 495 320)">16</text>
<text x="485" y="325" transform="rotate(-90 485 325)">3/</text>
<text x="493" y="324" transform="rotate(-90 493 324)">11/</text>
<text x="398" y="337">1/</text>
<text x="401" y="338">16</text>
<text x="460" y="337">1/</text>
<text x="463" y="338">4</text>
<text x="495" y="340" transform="rotate(-90 495 340)">2</text>
<text x="409" y="347" transform="rotate(-90 409 347)">3/</text>
<text x="411" y="345" transform="rotate(-90 411 345)">8</text>
<text x="418" y="347" transform="rotate(-90 418 347)">3/</text>
<text x="419" y="345" transform="rotate(-90 419 345)">4</text>
<text x="493" y="342" transform="rotate(-90 493 342)">1/</text>
<text x="543" y="352">1/</text>
<text x="547" y="354">4</text>
<text x="411" y="359" transform="rotate(-90 411 359)">8</text>
<text x="501" y="359" transform="rotate(-90 501 359)">1/</text>
<text x="503" y="356" transform="rotate(-90 503 356)">2</text>
<text x="409" y="362" transform="rotate(-90 409 362)">3/</text>
<text x="530" y="363">1/</text>
<text x="533" y="365">2</text>
<text x="501" y="370" transform="rotate(-90 501 370)">13/</text>
<text x="503" y="366" transform="rotate(-90 503 366)">16</text>
<text x="521" y="372">1/</text>
<text x="523" y="373">2</text>
<text x="335" y="405">11/</text>
<text x="339" y="407">16</text>
<text x="344" y="405">1/</text>
<text x="347" y="407">4</text>
<text x="335" y="413">5/</text>
<text x="290" y="419">3/</text>
<text x="337" y="414">16</text>
<text x="293" y="420">4</text>
<text x="333" y="420">1/</text>
<text x="335" y="422">16</text>
<text x="341" y="420">13/</text>
<text x="345" y="422">16</text>
</g>
<g font-size="4.2">
<text x="823" y="49">7/</text>
<text x="825" y="51">16</text>
<text x="776" y="56">5/</text>
<text x="778" y="57">16</text>
<text x="772" y="62">3/</text>
<text x="774" y="63">8</text>
<text x="778" y="62">3/</text>
<text x="780" y="63">8</text>
<text x="824" y="62">1/</text>
<text x="826" y="63">2</text>
<text x="772" y="68">3/</text>
<text x="774" y="70">8</text>
<text x="778" y="68">5/</text>
<text x="780" y="70">16</text>
<text x="824" y="68">1/</text>
<text x="826" y="70">2</text>
<text x="769" y="75">3/</text>
<text x="770" y="76">4</text>
<text x="769" y="94">3/</text>
<text x="770" y="95">4</text>
<text x="823" y="94">1/</text>
<text x="825" y="95">4</text>
<text x="769" y="100">3/</text>
<text x="770" y="101">4</text>
</g>
<g font-size="4">
<text x="278" y="141">3/</text>
<text x="280" y="142">16</text>
<text x="400" y="141">3/</text>
<text x="402" y="142">16</text>
</g>
<g font-size="3.7">
<text x="17" y="551" transform="rotate(-90 17 551)">17:00:50</text>
<text x="17" y="562" transform="rotate(-90 17 562)">2025</text>
<text x="17" y="570" transform="rotate(-90 17 570)">Jul 30</text>
<text x="17" y="593" transform="rotate(-90 17 593)">PRINTED ON</text>
</g>
</svg>
